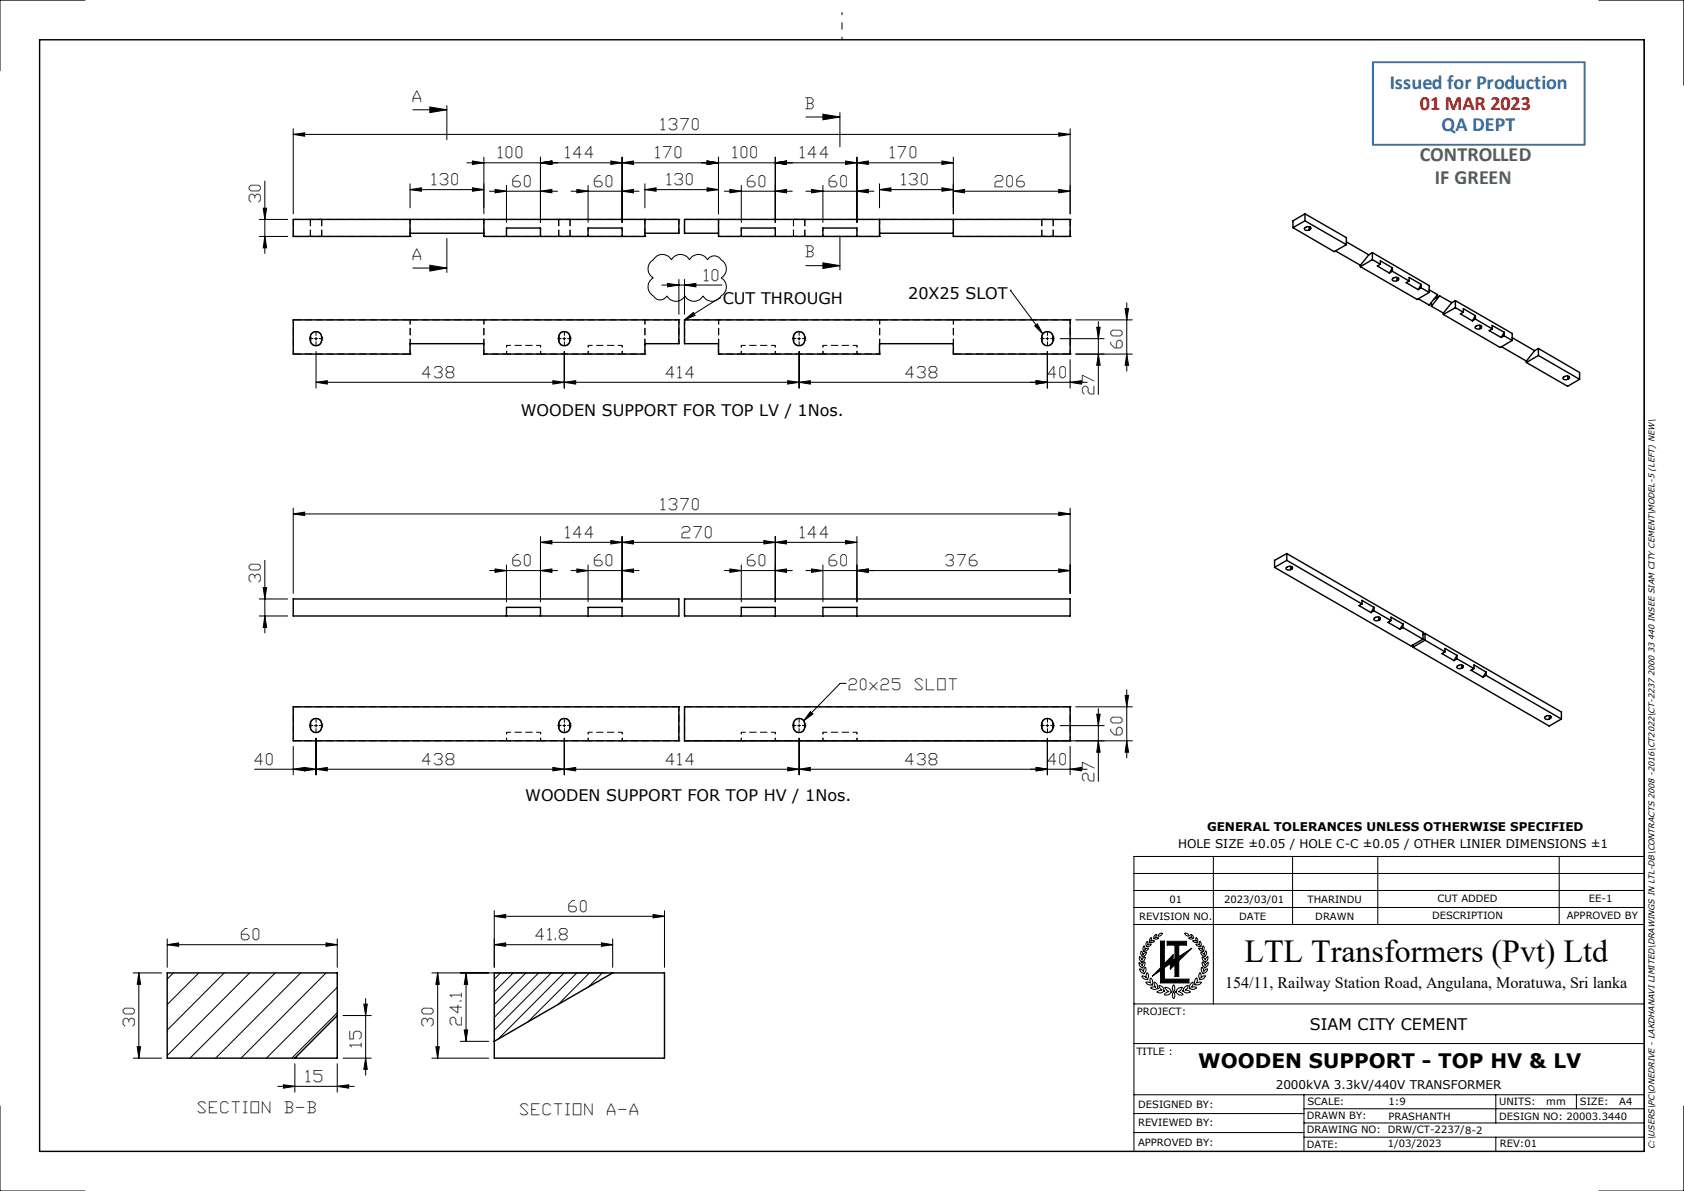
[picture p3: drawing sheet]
<svg xmlns="http://www.w3.org/2000/svg" width="297mm" height="210mm" viewBox="0 0 297 210" stroke-linecap="round" stroke-linejoin="round" font-family="sans-serif">
<g fill="none" stroke="#000" stroke-width=".18" stroke-dasharray="1.3 .6">
<path d="M51.7 38.7h.1M54.7 38.7h.1M56.7 38.7h.1M72.3 38.7h.1M85.3 38.7h.1M98.5 38.7h.1M100.5 38.7h.1M113.7 38.7h.1M119.7 38.7h.1M120.7 38.7h.1M126.7 38.7h.1M139.9 38.7h.1"/>
<path d="M141.9 38.7h.1M155.1 38.7h.1M168.1 38.7h.1M183.7 38.7h.1M185.7 38.7h.1M188.7 38.7h.1M51.7 56.4h.1M51.7 41.7h.1M54.7 59.4h.1M54.7 59.9h.1M54.7 41.7h.1M56.7 59.4h.1"/>
<path d="M56.7 59.9h.1M56.7 41.7h.1M72.3 56.4h.1M72.3 41.7h.1M85.3 56.4h.1M85.3 41.7h.1M89.3 41.7h.1M95.3 41.7h.1M98.5 41.7h.1M98.5 59.4h.1M98.5 59.9h.1M100.5 59.4h.1"/>
<path d="M100.5 59.9h.1M100.5 41.7h.1M103.7 41.7h.1M109.7 41.7h.1M113.7 56.4h.1M113.7 41.7h.1M119.7 56.4h.1M120.7 56.4h.1M126.7 56.4h.1M126.7 41.7h.1M130.7 41.7h.1M136.7 41.7h.1"/>
<path d="M139.9 59.4h.1M139.9 59.9h.1M139.9 41.7h.1M141.9 59.4h.1M141.9 59.9h.1M141.9 41.7h.1M145.1 41.7h.1M151.1 41.7h.1M155.1 56.4h.1M155.1 41.7h.1M168.1 56.4h.1M168.1 41.7h.1"/>
<path d="M183.7 59.4h.1M183.7 59.9h.1M183.7 41.7h.1M185.7 41.7h.1M185.7 59.4h.1M185.7 59.9h.1M188.7 41.7h.1M188.7 56.4h.1M51.7 62.4h.1M72.3 62.4h.1M85.3 62.4h.1M89.3 62.4h.1"/>
<path d="M95.3 62.4h.1M103.7 62.4h.1M109.7 62.4h.1M113.7 62.4h.1M126.7 62.4h.1M130.7 62.4h.1M136.7 62.4h.1M145.1 62.4h.1M151.1 62.4h.1M155.1 62.4h.1M168.1 62.4h.1M188.7 62.4h.1"/>
<path d="M51.7 124.6h.1M51.7 130.6h.1M54.7 127.7h.1M54.7 128.2h.1M56.7 127.7h.1M56.7 128.2h.1M89.3 130.6h.1M95.3 130.6h.1M98.5 127.7h.1M98.5 128.2h.1M100.5 127.7h.1M100.5 128.2h.1"/>
<path d="M103.7 130.6h.1M109.7 130.6h.1M119.7 124.6h.1M119.7 130.6h.1M120.7 124.6h.1M120.7 130.6h.1M130.7 130.6h.1M136.7 130.6h.1M139.9 127.7h.1M139.9 128.2h.1M141.9 127.7h.1M141.9 128.2h.1"/>
<path d="M145.1 130.6h.1M151.1 130.6h.1M183.7 127.7h.1M183.7 128.2h.1M185.7 127.7h.1M185.7 128.2h.1M188.7 124.6h.1M188.7 130.6h.1"/>
</g>
<g fill="none" stroke="#000" stroke-width=".18" stroke-dasharray="1.3 .6" stroke-dashoffset=".8" stroke-linecap="butt">
<path d="M89.3 40.2v1.5M95.3 40.2v1.5M103.7 40.2v1.5M109.7 40.2v1.5M130.7 40.2v1.5M136.7 40.2v1.5M145.1 40.2v1.5M151.1 40.2v1.5M89.3 62.4v-1.5M95.3 62.4v-1.5M103.7 62.4v-1.5M109.7 62.4v-1.5"/>
<path d="M130.7 62.4v-1.5M136.7 62.4v-1.5M145.1 62.4v-1.5M151.1 62.4v-1.5M89.3 130.6v-1.5M95.3 130.6v-1.5M103.7 130.6v-1.5M109.7 130.6v-1.5M130.7 130.6v-1.5M136.7 130.6v-1.5M145.1 130.6v-1.5M151.1 130.6v-1.5"/>
</g>
<path d="M51.7 38.7v3M188.7 38.7v3M54.7 41.7v-3M56.7 41.7v-3M98.5 41.7v-3M100.5 41.7v-3M139.9 41.7v-3M141.9 41.7v-3M183.7 41.7v-3M185.7 41.7v-3" fill="none" stroke="#000" stroke-width=".18" stroke-dasharray="1.3 .6" stroke-dashoffset=".1" stroke-linecap="butt"/>
<g fill="none" stroke="#000" stroke-width=".18" stroke-dasharray="1.3 .6" stroke-dashoffset=".6" stroke-linecap="butt">
<path d="M54.7 38.7h2M56.7 38.7h-2M98.5 38.7h2M100.5 38.7h-2M139.9 38.7h2M141.9 38.7h-2M183.7 38.7h2M185.7 38.7h-2M54.7 41.7h2M56.7 41.7h-2M98.5 41.7h2M100.5 41.7h-2"/>
<path d="M139.9 41.7h2M141.9 41.7h-2M183.7 41.7h2M185.7 41.7h-2"/>
</g>
<path d="M72.3 38.7v2.4M85.3 38.7v2.4M113.7 38.7v2.4M119.7 38.7v2.4M120.7 38.7v2.4M126.7 38.7v2.4M155.1 38.7v2.4M168.1 38.7v2.4M109.7 130.6h10M120.7 130.6h10" fill="none" stroke="#000" stroke-width=".18" stroke-dasharray="1.3 .6" stroke-dashoffset=".4" stroke-linecap="butt"/>
<g fill="none" stroke="#000" stroke-width=".18" stroke-dasharray="1.3 .6" stroke-linecap="butt">
<path d="M119.7 38.7h-68M188.7 38.7h-68M54.7 59.9a1 1 0 0 0 1 1 1 1 0 0 0 1-1M54.7 59.4v.5M56.7 59.9v-.5M56.7 59.4a1 1 0 0 0-1-1 1 1 0 0 0-1 1M72.3 41.7v-.6M85.3 41.7v-.6M98.5 59.9a1 1 0 0 0 1 1 1 1 0 0 0 1-1M98.5 59.4v.5M100.5 59.9v-.5M100.5 59.4a1 1 0 0 0-1-1 1 1 0 0 0-1 1"/>
<path d="M113.7 41.7v-.6M126.7 41.7v-.6M139.9 59.9v-.5M139.9 59.4a1 1 0 0 1 1-1 1 1 0 0 1 1 1M141.9 59.9a1 1 0 0 1-1 1 1 1 0 0 1-1-1M141.9 59.4v.5M155.1 41.7v-.6M168.1 41.7v-.6M183.7 59.9v-.5M183.7 59.4a1 1 0 0 1 1-1 1 1 0 0 1 1 1M185.7 59.9a1 1 0 0 1-1 1 1 1 0 0 1-1-1M185.7 59.4v.5"/>
<path d="M54.7 128.2a1 1 0 0 0 1 1 1 1 0 0 0 1-1M54.7 127.7v.5M56.7 128.2v-.5M56.7 127.7a1 1 0 0 0-1-1 1 1 0 0 0-1 1M98.5 128.2a1 1 0 0 0 1 1 1 1 0 0 0 1-1M98.5 127.7v.5M100.5 128.2v-.5M100.5 127.7a1 1 0 0 0-1-1 1 1 0 0 0-1 1M119.7 124.6h-68M139.9 128.2v-.5M139.9 127.7a1 1 0 0 1 1-1 1 1 0 0 1 1 1M141.9 128.2a1 1 0 0 1-1 1 1 1 0 0 1-1-1"/>
<path d="M141.9 127.7v.5M183.7 128.2v-.5M183.7 127.7a1 1 0 0 1 1-1 1 1 0 0 1 1 1M185.7 128.2a1 1 0 0 1-1 1 1 1 0 0 1-1-1M185.7 127.7v.5M188.7 124.6h-68"/>
</g>
<path d="M72.3 41.7h-20.6M72.3 56.4h-20.6M85.3 56.4h-13M168.1 56.4h-13M188.7 41.7h-20.6M188.7 56.4h-20.6M51.7 62.4h20.6M168.1 62.4h20.6M51.7 130.6h37.6M151.1 130.6h37.6" fill="none" stroke="#000" stroke-width=".18" stroke-dasharray="1.3 .6" stroke-dashoffset="-.1" stroke-linecap="butt"/>
<path d="M113.7 41.7h-28.4M113.7 56.4h-28.4M155.1 41.7h-28.4M155.1 56.4h-28.4" fill="none" stroke="#000" stroke-width=".18" stroke-dasharray="1.3 .6" stroke-dashoffset=".7" stroke-linecap="butt"/>
<g fill="none" stroke="#000" stroke-width=".25">
<path d="M7 7h283v196h-283zM72.3 38.7v3h-20.6v-3h68v2.4h-6M85.3 38.7v3h28.4v-3M126.7 38.7v3h28.4v-3M168.1 38.7v3h20.6v-3h-68v2.4h6M230.2 38.9l-2.2 1.2M230.2 38.9l7.3 4.2M230.2 37.7v1.2M230.2 37.7l7.3 4.2v1.2M230.2 37.7l-2.2 1.2v1.2M230.9 40v.6M51.7 56.4h68v4.2h-6v1.8h-28.4v-1.8h-13v1.8h-20.6z"/>
<path d="M54.9 58.9a1.07 1.07 0 0 1 1.4-.3 1.07 1.07 0 0 1 .4 1.4 1.01 1.01 0 0 1-1 1 1.01 1.01 0 0 1-1-1zM72.3 41.1h13M89.3 41.7v-1.5h6v1.5M99 58.6a1.08 1.08 0 0 1 1.2 .1 1.08 1.08 0 0 1 .3 1.3 .99 .99 0 0 1-1 1 .99 .99 0 0 1-1-1v-.7zM103.7 41.7v-1.5h6v1.5M120.7 56.4h68v6h-20.6v-1.8h-13v1.8h-28.4v-1.8h-6zM130.7 41.7v-1.5h6v1.5M140.1 58.9a1.07 1.07 0 0 1 1.4-.3 1.07 1.07 0 0 1 .4 1.4 1.01 1.01 0 0 1-1 1 1.01 1.01 0 0 1-1-1zM145.1 41.7v-1.5h6v1.5M155.1 41.1h13M184 58.8a1.08 1.08 0 0 1 1.3-.1 1.08 1.08 0 0 1 .4 1.3 1.01 1.01 0 0 1-1 1 1.01 1.01 0 0 1-1-1v-.7zM228 40.1l7.3 4.3 2.2-1.3"/>
<path d="M231.1 40.5a.3 .3 0 0 0 0-.5 .3 .3 0 0 0-.4 0l-.5 .1a.3 .3 0 0 0-.1 .5 .3 .3 0 0 0 .4 0h.4M231.1 40.5l-.2 .1M231.1 40v.5M235.5 44.2l4.4 2.6M237.5 42.6l3.9 2.3M239.9 47l10 5.8 2.2-1.2M239.9 46.8v.2M241.4 44.9l-1.5 1.9M242 45.8l1.5 .8M242 45.8l-2.1 1.2M242 44.5v1.3M242 44.5l10.1 5.9v1.2"/>
<path d="M242 44.5l-.6 .4M243.5 46.6l-.6 .3 2.1 1.2M243.5 46.6v-.6l2.1 1.2M245.6 47.8l-.6 .3M245.6 47.8l2.9 1.8M245.6 47.2v.6M245.6 47.2l-.6 .9M246.4 48.9v.6M246.6 49.4a.3 .3 0 0 0 0-.4 .3 .3 0 0 0-.4-.1l-.5 .2a.33 .33 0 0 0-.1 .4 .33 .33 0 0 0 .5 .1l.3-.1M246.6 49.4l-.2 .1M246.6 49v.4M248.5 49.6l-.5 .2 2.1 1.3"/>
<path d="M248.5 49.6v-.7l2.1 1.3M250.6 50.8l1.5 .8M250.6 50.8l-.5 .3M250.6 50.2v.6M250.6 50.2l-.5 .9M252.1 51.1l1.4 .9-1.4 1.8-1.9-1.1M252.4 53.4v.6M252.4 54l2.2 1.2M253.9 52.2l-1 .5M253.9 52.2l-1.5 1.8M253.9 52.2l2.1 1.2M254.6 55.4l10 5.9 2.1-1.3"/>
<path d="M254.6 55.2v.2M256 53.4l-1.4 1.8M256.7 54.2l-2.1 1.2M256.7 54.2l1.4 .9M256.7 53v1.2M256.7 53l10 5.8v1.2M256.7 53l-.7 .4M258.1 55.1l-.5 .2 2.1 1.3M258.1 55.1v-.7l2.1 1.3M260.2 56.3l-.5 .3M260.2 56.3l3 1.7M260.2 55.7v.6"/>
<path d="M260.2 55.7l-.5 .9M261 57.4v.6M261.2 57.8a.3 .3 0 0 0 .1-.4 .3 .3 0 0 0-.5 0l-.5 .1a.28 .28 0 0 0-.1 .4 .28 .28 0 0 0 .4 .1h.4M261.2 57.8l-.2 .2M261.2 57.4v.4M263.2 58l-.6 .3 2.2 1.2M263.2 58v-.6l2.1 1.2M265.3 59.2l-.5 .3M265.3 59.2l1.4 .8M265.3 58.6v.6M265.3 58.6l-.5 .9M266.7 59.5l4 2.3"/>
<path d="M264.8 61.1l4.4 2.6M269.2 63.9l7.3 4.2 2.1-1.2M269.2 63.7v.2M270.7 61.8l-1.5 1.9M271.3 62.7l7.3 4.2M271.3 62.7l-2.1 1.2M271.3 61.4v1.3M271.3 61.4l-.6 .4M271.3 61.4l7.3 4.3v1.2M276.5 66.3v.6M276.7 66.8a.29 .29 0 0 0 .1-.4 .29 .29 0 0 0-.4-.1l-.6 .2a.3 .3 0 0 0-.1 .4 .3 .3 0 0 0 .4 0h.4M276.7 66.8l-.2 .1"/>
<path d="M276.7 66.4v.4M226.9 98.8l-2.1 1.2M226.9 98.8l13.3 7.7M226.9 97.6v1.2M226.9 97.6l24.1 13.9v1.2M226.9 97.6l-2.1 1.2v1.2M227.6 99.9v.5M227.8 99.9v.4M51.7 105.6h68v3h-68zM89.3 108.6v-1.5h6v1.5M103.7 108.6v-1.5h6v1.5M120.7 105.6h68v3h-68z"/>
<path d="M130.7 108.6v-1.5h6v1.5M145.1 108.6v-1.5h6v1.5M224.8 100l24 13.9 2.2-1.2M227.8 100.3a.3 .3 0 0 0 .1-.4 .3 .3 0 0 0-.4-.1l-.6 .2a.3 .3 0 0 0 0 .5 .3 .3 0 0 0 .4 0l.3-.1M227.8 100.3l-.2 .1M240.2 106.5l-.5 .3 2.1 1.2M240.2 106.5v-.6l2.1 1.2M242.3 107.7l3 1.7M242.3 107.7l-.5 .3M242.3 107.1v.6M242.3 107.1l-.5 .9M243.1 108.8v.6"/>
<path d="M243.3 109.3a.3 .3 0 0 0 .1-.4 .3 .3 0 0 0-.4-.1l-.6 .2a.3 .3 0 0 0 0 .4 .3 .3 0 0 0 .4 .1l.3-.1M243.3 109.3l-.2 .1M243.3 108.9v.4M245.3 109.4l-.5 .3 2.1 1.2M245.3 109.4v-.6l2.1 1.2M247.4 110.7l3.6 2M247.4 110.7l-.5 .2M247.4 110v.7M247.4 110l-.5 .9M249.2 114.1l24 13.9 2.2-1.2M249.2 113.7v.4M251.3 112.9l3.5 2"/>
<path d="M251.3 111.7l24.1 13.8v1.3M251.3 112.9l-2.1 1.2M251.3 111.7v1.2M251.3 111.7l-.3 .2M254.8 114.9l-.5 .3 2.1 1.3M254.8 114.9v-.6l2.2 1.3M257 116.2l3 1.7M257 116.2l-.6 .3M257 115.6v.6M257 115.6l-.6 .9M257.8 117.3v.5M258 117.7a.3 .3 0 0 0 0-.4 .3 .3 0 0 0-.4-.1l-.5 .2a.3 .3 0 0 0-.1 .4 .3 .3 0 0 0 .4 .1l.4-.1"/>
<path d="M258 117.7l-.2 .1M258 117.3v.4M260 117.9l-.6 .3 2.1 1.2M260 117.9v-.6l2.1 1.2M262.1 119.1l13.3 7.7M262.1 119.1l-.6 .3M262.1 118.5v.6M262.1 118.5l-.6 .9M51.7 124.6h68v6h-68zM55 127a1.07 1.07 0 0 1 1.4-.1 1.07 1.07 0 0 1 .3 1.3 1.01 1.01 0 0 1-1 1 1.01 1.01 0 0 1-1-1l.1-.9zM98.8 127a.99 .99 0 0 1 1.1-.3 .99 .99 0 0 1 .6 1 1.07 1.07 0 0 1-.3 1.3 1.07 1.07 0 0 1-1.4-.1 1.71 1.71 0 0 1 0-1.9zM120.7 124.6h68v6h-68z"/>
<path d="M140.2 127a.99 .99 0 0 1 1.1-.3 .99 .99 0 0 1 .6 1 1.08 1.08 0 0 1-.3 1.2 1.08 1.08 0 0 1-1.4 0 1.55 1.55 0 0 1 0-1.9zM184 127a1.09 1.09 0 0 1 1.4-.1 1.09 1.09 0 0 1 .3 1.3 1.01 1.01 0 0 1-1 1 1.01 1.01 0 0 1-1-1v-.7zM273.3 126.2v.6M273.4 126.7a.3 .3 0 0 0 .1-.4 .3 .3 0 0 0-.4-.1l-.5 .2a.3 .3 0 0 0-.1 .4 .3 .3 0 0 0 .4 .1l.4-.1M273.4 126.7l-.1 .1M273.4 126.3v.4M29.5 171.5h30v15.1h-30zM59.5 179.1l-7.5 7.5M87.2 171.5h30v15.1h-30zM108.1 171.5l-20.9 12.1"/>
</g>
<g fill="none" stroke="#000" stroke-width=".18">
<path d="M15 0h-15v12.4M72.8 19.4h6M75.8 18.9l3 .5-3 .5zM78.8 18.6v6M148.1 19.9v6M282 0h15v15M290 7v196M45.7 38.7h5M46.4 36.7h.6l-.3 2zM46.7 31.9v12.8M51.7 23.7l2-.3v.6zM51.7 22.7v15"/>
<path d="M51.7 23.7h137M72.3 33.4l2-.3v.6zM72.3 32.4v4.2M72.3 33.4h13M82.3 28.7h85.8M83.3 33.1l2 .3-2 .3zM83.3 28.4l2 .3-2 .3zM85.3 27.7v10M86.3 33.7h12M87.3 33.4l2 .3-2 .3zM89.3 32.7v6.5M95.3 33.7l2-.3v.6z"/>
<path d="M95.3 28.7l2-.3v.6zM95.3 27.7v11.5M100.7 33.7h12M101.7 33.4l2 .3-2 .3zM103.7 32.7v6.5M107.7 28.4l2 .3-2 .3zM109.7 28.7l2-.3v.6zM109.7 33.7l2-.3v.6zM109.7 27.7v11.5M113.7 33.4l2-.3v.6zM113.7 33.4h13M113.7 32.4v4.2"/>
<path d="M124.7 33.1l2 .3-2 .3zM124.7 28.4l2 .3-2 .3zM126.7 27.7v10M127.7 33.7h12M128.7 33.4l2 .3-2 .3zM130.7 32.7v6.5M136.7 33.7l2-.3v.6zM136.7 28.7l2-.3v.6zM136.7 27.7v11.5M142.1 20.6h6M142.1 33.7h12M143.1 33.4l2 .3-2 .3z"/>
<path d="M145.1 20.1l3 .5-3 .5zM145.1 32.7v6.5M149.1 28.4l2 .3-2 .3zM151.1 33.7l2-.3v.6zM151.1 28.7l2-.3v.6zM151.1 27.7v11.5M155.1 33.4l2-.3v.6zM155.1 33.4h13M155.1 32.4v4.2M166.1 33.1l2 .3-2 .3zM166.1 28.4l2 .3-2 .3zM168.1 33.7l2-.3v.6z"/>
<path d="M168.1 27.7v10M168.1 33.7h20.6M186.7 33.4l2 .3-2 .3zM186.7 23.4l2 .3-2 .3zM188.7 22.7v15M45.7 41.7h5M46.7 41.7l.3 2h-.6zM55.5 59.7h.5M55.7 59.5v.5M72.8 47.3h6M75.8 46.8l3 .5-3 .5zM78.8 42v6"/>
<path d="M99.3 59.7h.5M99.5 59.5v.5M114.9 46l.2-.1a1.9 1.9 0 0 1 3.3-.1 1.8 1.8 0 0 1 3.2 0 1.8 1.8 0 0 1 3.2 0 1.44 1.44 0 0 1 2.5 .1 1.82 1.82 0 0 1-.1 3.1 1.83 1.83 0 0 1 0 3.2 1.8 1.8 0 0 1-3.2 0 1.83 1.83 0 0 1-3.2 0 1.8 1.8 0 0 1-3.2 0 1.44 1.44 0 0 1-2.5-.1 1.82 1.82 0 0 1 .1-3.1 1.84 1.84 0 0 1-.3-3zM116.7 50.3h10.6M117.7 50l2 .3-2 .3zM119.7 49.3v6.1M120.7 56.4l1.6-1.3 .3 .5zM120.7 50.3l2-.3v.6zM120.7 49.3v6.1M126.9 52.5h.1M126.9 52.5l-6.2 3.9M140.7 59.7h.5"/>
<path d="M140.9 59.5v.5M142.1 46.8h6M145.1 46.3l3 .5-3 .5zM148.1 41.6v6M178.2 51.2h.1M178.2 51.2l5.7 7.7M182.5 57.5l.5-.4 .9 1.8zM184.5 59.7h.5M184.7 59.5v.5M187 59.7h7.7M189.7 56.4h10M193.4 57.7h.6l-.3 2z"/>
<path d="M193.7 56.7v12.9M198.4 54.4h.6l-.3 2zM198.7 53.4v12M55.7 67.4l2-.3v.6zM55.7 62v6.4M97.5 67.1l2 .3-2 .3zM99.5 67.4l2-.3v.6zM99.5 62v6.4M138.9 67.1l2 .3-2 .3zM140.9 67.4l2-.3v.6zM140.9 62v6.4M182.7 67.1l2 .3-2 .3z"/>
<path d="M184.7 62v6.4M188.7 67.4l2-.3v.6zM188.7 63.4v5M189.7 62.4h10M191.7 67.4h-136M193.7 62.4l.3 2h-.6zM198.7 62.4l.3 2h-.6zM46.7 98.8v12.8M51.7 90.6l2-.3v.6zM51.7 89.6v15M51.7 90.6h137M89.3 99.6v6.5"/>
<path d="M95.3 95.6l2-.3v.6zM95.3 94.6v11.5M95.3 95.6h55.8M103.7 99.6v6.5M107.7 95.3l2 .3-2 .3zM109.7 95.6l2-.3v.6zM109.7 94.6v11.5M130.7 99.6v6.5M134.7 95.3l2 .3-2 .3zM136.7 95.6l2-.3v.6zM136.7 94.6v11.5M145.1 99.6v6.5"/>
<path d="M149.1 95.3l2 .3-2 .3zM151.1 94.6v11.5M186.7 90.3l2 .3-2 .3zM188.7 89.6v15M45.7 108.6h5M45.7 105.6h5M46.4 103.6h.6l-.3 2zM46.7 108.6l.3 2h-.6zM86.3 100.6h12M87.3 100.3l2 .3-2 .3zM95.3 100.6l2-.3v.6zM100.7 100.6h12"/>
<path d="M101.7 100.3l2 .3-2 .3zM109.7 100.6l2-.3v.6zM127.7 100.6h12M128.7 100.3l2 .3-2 .3zM136.7 100.6l2-.3v.6zM142.1 100.6h46.6M143.1 100.3l2 .3-2 .3zM151.1 100.6l2-.3v.6zM186.7 100.3l2 .3-2 .3zM51.7 135.6l2-.3v.6zM51.7 131.6v5M53.7 135.3l2 .3-2 .3z"/>
<path d="M55.5 127.9h.5M55.7 135.6l2-.3v.6zM55.7 130.2v6.4M55.7 127.7v.5M97.5 135.3l2 .3-2 .3zM99.3 127.9h.5M99.5 127.7v.5M99.5 135.6l2-.3v.6zM99.5 130.2v6.4M120.7 130.6h79M138.9 135.3l2 .3-2 .3zM140.7 127.9h.5"/>
<path d="M140.9 127.7v.5M140.9 135.6l2-.3v.6zM140.9 130.2v6.4M142.9 125.5l.5 .4-1.7 1.2zM149.2 120.5h-1l-6.5 6.6M182.7 135.3l2 .3-2 .3zM184.5 127.9h.5M184.7 130.2v6.4M184.7 127.7v.5M187 127.9h7.7M188.7 135.6l2-.3v.6zM188.7 131.6v5"/>
<path d="M189.7 124.6h10M191.7 135.6h-146.8M193.4 125.9h.6l-.3 2zM193.7 124.9v12.9M193.7 130.6l.3 2h-.6zM198.4 122.6h.6l-.3 2zM198.7 130.6l.3 2h-.6zM198.7 121.6v12M200 157h90M200 154h90M214 151v26M228 151v12"/>
<path d="M243 151v12M275 151v12M290 151h-90v52M23.5 171.5h5M24.5 171.5l.3 2.1h-.6zM24.5 171.5v15.1M29.5 166.6l2-.3v.6zM29.5 166.6h30M29.5 165.6v5M30.6 171.5l-1.1 1.1M35.1 171.5l-5.6 5.6M39.5 171.5l-10 10.1"/>
<path d="M44 171.5l-14.5 14.6M48.5 171.5l-15 15.1M53 171.5l-15 15.1M57.5 171.5l-15 15.1M57.5 166.3l2 .3-2 .3zM59.5 174.1l-12.5 12.5M59.5 178.6l-8 8M59.5 165.6v5M60.5 179.1h5M64.2 177.1h.6l-.3 2zM64.5 176.1v13.5M76.2 171.5h30.9"/>
<path d="M77.2 171.5l.3 2.1h-.6zM77.2 171.5v15.1M82.2 171.5l.3 2.1h-.6zM82.2 171.5v12.1M87.2 166.6l2-.3v.6zM87.2 161.6l2-.4v.6zM87.2 160.6v10M87.2 166.6h20.9M87.2 161.6h30M88.3 171.5l-1.1 1.1M90.5 171.5l-3.3 3.4M92.7 171.5l-5.5 5.6"/>
<path d="M95 171.5l-7.8 7.9M97.2 171.5l-10 10.1M99.5 171.5l-11.7 11.8M101.7 171.5l-8.6 8.7M104 171.5l-5.6 5.7M106.1 166.3l2 .3-2 .3zM106.2 171.5l-2.5 2.6M108.1 165.6v5M115.2 161.2l2 .4-2 .2zM117.2 160.6v10M200 177h90M200 163h90"/>
<path d="M200 160h90M200.9 169.7l.3 .2 .2 .4 .2-.5 .3-.2a.74 .74 0 0 1-.4 .9v.1a.82 .82 0 0 1-.6-.9zM201 168.7l.4 .6 .2-.4 .4-.2a.65 .65 0 0 1-.6 .8l.1 .1a.77 .77 0 0 1-.5-.9zM201 170.8l.4 .2 .3 .3v-.1a.51 .51 0 0 1 .4-.6v.1a.92 .92 0 0 1-.3 1l-.1-.1a.73 .73 0 0 1-.7-.8zM201.3 167.7l.3 .7 .2-.3 .4-.2a.91 .91 0 0 1-.8 .8l-.2-.5zM201.4 172.1h.4l.4 .3v-.8a.45 .45 0 0 1 .4 .6l-.2 .4v.1a.89 .89 0 0 1-1-.6zM201.8 166.7l.1 .3v.5l.7-.3a.79 .79 0 0 1-.9 .5 .82 .82 0 0 1 .1-1zM202.1 173.2h.4l.5 .1-.1-.1a.58 .58 0 0 1 .1-.7 1.07 1.07 0 0 1 .2 1.2l-.1-.1a.78 .78 0 0 1-1-.4zM202.3 166l.2 .2-.1 .4 .6-.1a.67 .67 0 0 1-.8 .4 .81 .81 0 0 1 .1-.9zM202.8 166.1v.1a.65 .65 0 0 1 .3-.9l-.1 .7 .6-.1a.45 .45 0 0 1-.8 .2M203.6 173.1a.88 .88 0 0 1 .5 1.1h.2a.93 .93 0 0 1-1.4 0l.4-.2 .6 .1a1.01 1.01 0 0 1-.3-1zM203.7 164.9l.2-.2-.2 .6 .7 .1a.57 .57 0 0 1-.9 0v-.3z"/>
<path d="M204.3 164.8l.3-.2h.4a.68 .68 0 0 1-.8 .4zM204.4 173.7a.84 .84 0 0 1 .8 1h.2a.99 .99 0 0 1-1.4 .2l.5-.2 .5-.1a.95 .95 0 0 1-.6-.9zM204.7 165.9h.7v4l1.5-1.6v1l.3-.2v-2.5h-1.4v-.6h3.5v.6h-1.4v2.1l2.3-1.5-2.3 2.2v2.8h-.7v-2.1l-.8 .8v-1l-1 .7v2h4.3v.7h-5v-2.2l-1.5 1 1.5-1.5zM205.4 174.1a.96 .96 0 0 1 1.1 .7h.2a1.08 1.08 0 0 1-1.4 .6l.6-.5h.3l-.5-.4zM207 173.6a1 1 0 0 1 0 1.3 .99 .99 0 0 1 0-1.3zM207 174.9a1 1 0 0 1 0 1.2 .99 .99 0 0 1 0-1.2zM207.6 174.4l.9-.3a1.11 1.11 0 0 1-.7 .8l.5 .1 .4 .4a1.08 1.08 0 0 1-1.4-.6h.2zM208.9 164.6a.63 .63 0 0 1 .8 .5l-.5-.1zM209.1 173.9l.5-.2a.95 .95 0 0 1-.6 .9l.7 .1 .3 .2a.87 .87 0 0 1-1.3-.1h-.1v-.1l.1-.1 .1-.3zM210 164.7a.6 .6 0 0 1 .4 .8v-.1a.54 .54 0 0 1-.8 0l.4-.1h.3zM210 173.5l.3-.3a.61 .61 0 0 1-.2 .9l.6-.1 .4 .2a1.03 1.03 0 0 1-1.4 0h.2l-.1-.3zM210.9 172.6l.2-.2 .1 .5-.2 .4 .5-.1h.4a.94 .94 0 0 1-1.2 .4v-.5z"/>
<path d="M210.9 166.5h.4l.3 .1v-.7a.71 .71 0 0 1 .1 1v-.1a.62 .62 0 0 1-.8-.3zM211.1 166.1l.1 .1a.56 .56 0 0 0-.3-.8l.1 .5h-.7a.62 .62 0 0 0 .8 .2M211.4 167.2h.4l.3 .3 .1-.8a.74 .74 0 0 1 0 1.1l-.1-.1a.64 .64 0 0 1-.7-.5zM211.6 171.5h.1l.1 .4v.5l.4-.3 .4-.1a.89 .89 0 0 1-1.1 .7l.1-.1-.1-.1-.1-.5zM211.8 167.9l.3 .1 .3 .3 .3-.7a.82 .82 0 0 1-.3 1.1v-.1a.63 .63 0 0 1-.6-.7zM211.9 170.5l.3 .4 .1 .4 .3-.3 .4-.2a.81 .81 0 0 1-.9 .8 1.03 1.03 0 0 1-.2-1.1zM212 168.7l.4 .3 .1 .3 .5-.6a.77 .77 0 0 1-.5 .9v-.1a.67 .67 0 0 1-.5-.8zM212.1 169.6l.3 .4 .1 .3 .6-.6a.82 .82 0 0 1-.7 .9v-.1a.69 .69 0 0 1-.3-.9zM0 195v15h15M23.5 186.6h5M24.2 184.6h.6l-.3 2zM49 191.5h13.5"/>
<path d="M50 191.3l2 .2-2 .4zM52 187.6v5M59.5 191.5l2-.2v.6zM59.5 187.6v5M60.5 186.6h5M64.5 186.6l.3 2h-.6zM76.2 186.6h10M76.9 184.6h.6l-.3 2zM81.2 183.6h5M81.9 181.6h.6l-.3 2zM200 196.3h30M200 199.7h30"/>
<path d="M200 193h90M200 184h90M230 198h60M230 193v10M230 195.5h60M263.8 193v5M278 193v2.5M297 195v15h-15M230 200.5h60M263.8 200.5v2.5"/>
</g>
<g fill="none" stroke="#000" stroke-width=".18" stroke-dasharray="1.3 .6" stroke-dashoffset=".5" stroke-linecap="butt">
<path d="M51.7 56.4v6M72.3 56.4v6M85.3 56.4v6M113.7 56.4v6M119.7 56.4h-6M120.7 56.4v4.2M126.7 56.4h-6M126.7 56.4v6M155.1 56.4v6M168.1 56.4v6M72.3 60.6v-4.2M85.3 60.6v-4.2"/>
<path d="M85.3 62.4h4M89.3 62.4h6M89.3 60.9h6M109.7 62.4h-6M109.7 60.9h-6M109.7 62.4h4M113.7 60.6v-4.2M119.7 60.6v-4.2M126.7 60.6v-4.2M126.7 62.4h4M130.7 62.4h6M130.7 60.9h6"/>
<path d="M151.1 62.4h-6M151.1 60.9h-6M151.1 62.4h4M155.1 60.6v-4.2M168.1 60.6v-4.2M188.7 62.4v-6M51.7 124.6v6M89.3 130.6h6M89.3 129.1h6M109.7 130.6h-6M109.7 129.1h-6M119.7 124.6v6"/>
<path d="M120.7 130.6v-6M130.7 130.6h6M130.7 129.1h6M151.1 130.6h-6M151.1 129.1h-6M188.7 130.6v-6"/>
</g>
<path d="M95.3 62.4h8.4M136.7 62.4h8.4M95.3 130.6h8.4M136.7 130.6h8.4" fill="none" stroke="#000" stroke-width=".18" stroke-dasharray="1.3 .6" stroke-dashoffset=".2" stroke-linecap="butt"/>
<path d="M148.5 7v-4.8" fill="none" stroke="#000" stroke-width=".18" stroke-dasharray="15.2 1.3 1.3 1.3" stroke-dashoffset="14.7" stroke-linecap="butt"/>
<path d="M204.7 165.9h.7v4l1.5-1.6v1l.3-.2v-2.5h-1.4v-.6h3.5v.6h-1.4v2.1l2.3-1.5-2.3 2.2v2.8h-.7v-2.1l-.8 .8v-1l-1 .7v2h4.3v.7h-5v-2.2l-1.5 1 1.5-1.5z" fill-rule="evenodd" fill="#000"/>
<g fill="none" stroke="#000" stroke-width=".18" stroke-dasharray="15.2 1.3 1.3 1.3" stroke-linecap="butt">
<path d="M55.2 59.7h-.7M55.7 59.2v-.8M56.2 59.7h.8M99 59.7h-.7M99.5 59.2v-.8M100 59.7h.8M140.4 59.7h-.7M140.9 59.2v-.8M141.4 59.7h.8M184.2 59.7h-.7M184.7 59.2v-.8M185.2 59.7h.8"/>
<path d="M55.7 60.2v.7M99.5 60.2v.7M140.9 60.2v.7M184.7 60.2v.7M55.2 127.9h-.7M55.7 128.4v.8M55.7 127.4v-.7M56.2 127.9h.8M99 127.9h-.7M99.5 128.4v.8M99.5 127.4v-.7M100 127.9h.8"/>
<path d="M140.4 127.9h-.7M140.9 127.4v-.7M140.9 128.4v.8M141.4 127.9h.8M184.2 127.9h-.7M184.7 127.4v-.7M184.7 128.4v.8M185.2 127.9h.8"/>
</g>
<g fill="#000">
<path d="M142.9 125.5l.5 .4-1.7 1.2z"/>
<path d="M75.8 18.9l3 .5-3 .5zM75.8 46.8l3 .5-3 .5z"/>
<path d="M46.4 36.7h.6l-.3 2zM46.7 41.7l.3 2h-.6zM193.4 125.9h.6l-.3 2zM193.7 130.6l.3 2h-.6z"/>
<path d="M51.7 23.7l2-.3v.6zM186.7 23.4l2 .3-2 .3zM51.7 90.6l2-.3v.6zM186.7 90.3l2 .3-2 .3zM151.1 100.6l2-.3v.6zM186.7 100.3l2 .3-2 .3z"/>
<path d="M83.3 33.1l2 .3-2 .3zM72.3 33.4l2-.3v.6zM124.7 33.1l2 .3-2 .3zM113.7 33.4l2-.3v.6zM166.1 33.1l2 .3-2 .3zM155.1 33.4l2-.3v.6z"/>
<path d="M87.3 33.4l2 .3-2 .3zM95.3 33.7l2-.3v.6zM128.7 33.4l2 .3-2 .3zM136.7 33.7l2-.3v.6zM87.3 100.3l2 .3-2 .3zM95.3 100.6l2-.3v.6zM128.7 100.3l2 .3-2 .3zM136.7 100.6l2-.3v.6z"/>
<path d="M109.7 33.7l2-.3v.6zM101.7 33.4l2 .3-2 .3zM151.1 33.7l2-.3v.6zM143.1 33.4l2 .3-2 .3zM109.7 100.6l2-.3v.6zM101.7 100.3l2 .3-2 .3zM151.1 100.6l2-.3v.6zM143.1 100.3l2 .3-2 .3z"/>
<path d="M145.1 20.1l3 .5-3 .5zM145.1 46.3l3 .5-3 .5z"/>
<path d="M166.1 28.4l2 .3-2 .3zM151.1 28.7l2-.3v.6zM149.1 28.4l2 .3-2 .3zM136.7 28.7l2-.3v.6zM136.7 28.7l2-.3v.6zM124.7 28.4l2 .3-2 .3zM124.7 28.4l2 .3-2 .3zM109.7 28.7l2-.3v.6zM107.7 28.4l2 .3-2 .3zM95.3 28.7l2-.3v.6zM95.3 28.7l2-.3v.6zM83.3 28.4l2 .3-2 .3zM120.7 50.3l2-.3v.6zM117.7 50l2 .3-2 .3z"/>
<path d="M168.1 33.7l2-.3v.6zM186.7 33.4l2 .3-2 .3zM55.7 67.4l2-.3v.6zM97.5 67.1l2 .3-2 .3zM99.5 67.4l2-.3v.6zM138.9 67.1l2 .3-2 .3zM140.9 67.4l2-.3v.6zM182.7 67.1l2 .3-2 .3zM95.3 95.6l2-.3v.6zM107.7 95.3l2 .3-2 .3zM109.7 95.6l2-.3v.6zM134.7 95.3l2 .3-2 .3zM136.7 95.6l2-.3v.6zM149.1 95.3l2 .3-2 .3zM51.7 135.6l2-.3v.6zM53.7 135.3l2 .3-2 .3zM55.7 135.6l2-.3v.6zM97.5 135.3l2 .3-2 .3zM99.5 135.6l2-.3v.6zM138.9 135.3l2 .3-2 .3zM140.9 135.6l2-.3v.6zM182.7 135.3l2 .3-2 .3z"/>
<path d="M182.5 57.5l.5-.4 .9 1.8zM120.7 56.4l1.6-1.3 .3 .5z"/>
<path d="M182.7 67.1l2 .3-2 .3zM188.7 67.4l2-.3v.6zM182.7 135.3l2 .3-2 .3zM188.7 135.6l2-.3v.6z"/>
<path d="M193.7 62.4l.3 2h-.6zM193.4 57.7h.6l-.3 2z"/>
<path d="M198.7 62.4l.3 2h-.6zM198.4 54.4h.6l-.3 2zM198.7 130.6l.3 2h-.6zM198.4 122.6h.6l-.3 2z"/>
<path d="M46.7 108.6l.3 2h-.6zM46.4 103.6h.6l-.3 2z"/>
<path d="M57.5 166.3l2 .3-2 .3zM29.5 166.6l2-.3v.6z"/>
<path d="M87.2 166.6l2-.3v.6zM106.1 166.3l2 .3-2 .3z"/>
<path d="M87.2 161.6l2-.4v.6zM115.2 161.2l2 .4-2 .2z"/>
<path d="M50 191.3l2 .2-2 .4zM59.5 191.5l2-.2v.6z"/>
<path d="M64.5 186.6l.3 2h-.6zM64.2 177.1h.6l-.3 2z"/>
<path d="M76.9 184.6h.6l-.3 2zM77.2 171.5l.3 2.1h-.6zM81.9 181.6h.6l-.3 2zM82.2 171.5l.3 2.1h-.6zM24.2 184.6h.6l-.3 2zM24.5 171.5l.3 2.1h-.6z"/>
</g>
<path d="M242.1 11h37.4v14.5h-37.4z" fill="none" stroke="#2e75b6" stroke-width=".34"/>
<text font-size="5.6" x="219.5" y="169.6">LTL Transformers (Pvt) Ltd</text>
<g font-size="3.6" fill="#2e74b5">
<text x="245.1" y="15.7">Issued for Production</text>
<text x="254.2" y="23.2">QA DEPT</text>
</g>
<text font-size="3.6" fill="#f00" x="250.4" y="19.3">01 MAR 2023</text>
<g font-size="3.6" fill="#538135">
<text x="250.4" y="28.3">CONTROLLED</text>
<text x="253.1" y="32.4">IF GREEN</text>
</g>
<text font-size="3.5" x="211.3" y="188.4">WOODEN SUPPORT - TOP HV &amp; LV</text>
<g font-size="2.8">
<text x="116.6" y="22.9">1370</text>
<text x="87.9" y="27.9">100</text>
<text x="99.8" y="27.9">144</text>
<text x="115.6" y="27.9">170</text>
<text x="129.3" y="27.9">100</text>
<text x="141.2" y="27.9">144</text>
<text x="157" y="27.9">170</text>
<text x="46" y="35.7" transform="rotate(-90 46 35.7)">30</text>
<text x="76.2" y="32.7">130</text>
<text x="90.4" y="32.9">60</text>
<text x="104.8" y="32.9">60</text>
<text x="117.6" y="32.7">130</text>
<text x="131.8" y="32.9">60</text>
<text x="146.2" y="32.9">60</text>
<text x="159" y="32.7">130</text>
<text x="175.5" y="32.9">206</text>
<text x="124.2" y="49.5">10</text>
<text x="127.5" y="53.6">CUT THROUGH</text>
<text x="160.2" y="52.7">20X25 SLOT</text>
<text x="198" y="61.3" transform="rotate(-90 198 61.3)">60</text>
<text x="74.5" y="66.6">438</text>
<text x="117.5" y="66.6">414</text>
<text x="159.7" y="66.6">438</text>
<text x="184.8" y="66.6">40</text>
<text x="193" y="69.5" transform="rotate(-90 193 69.5)">27</text>
<text x="91.8" y="73.4">WOODEN SUPPORT FOR TOP LV / 1Nos.</text>
<text x="116.6" y="89.8">1370</text>
<text x="99.8" y="94.8">144</text>
<text x="120.3" y="94.8">270</text>
<text x="141.2" y="94.8">144</text>
<text x="90.4" y="99.8">60</text>
<text x="104.8" y="99.8">60</text>
<text x="131.8" y="99.8">60</text>
<text x="146.2" y="99.8">60</text>
<text x="166.8" y="99.8">376</text>
<text x="46" y="102.6" transform="rotate(-90 46 102.6)">30</text>
<text x="198" y="129.5" transform="rotate(-90 198 129.5)">60</text>
<text x="44.9" y="134.9">40</text>
<text x="74.5" y="134.9">438</text>
<text x="117.5" y="134.9">414</text>
<text x="159.7" y="134.9">438</text>
<text x="184.8" y="134.9">40</text>
<text x="193" y="137.8" transform="rotate(-90 193 137.8)">27</text>
<text x="92.6" y="141.3">WOODEN SUPPORT FOR TOP HV / 1Nos.</text>
<text x="100.3" y="160.8">60</text>
<text x="42.6" y="165.8">60</text>
<text x="94.5" y="165.8">41.8</text>
<text x="216.1" y="174.1">154/11, Railway Station Road, Angulana, Moratuwa, Sri lanka</text>
<text x="23.8" y="180.9" transform="rotate(-90 23.8 180.9)">30</text>
<text x="63.8" y="184.5" transform="rotate(-90 63.8 184.5)">15</text>
<text x="76.4" y="180.9" transform="rotate(-90 76.4 180.9)">30</text>
<text x="81.4" y="180.7" transform="rotate(-90 81.4 180.7)">24.1</text>
<text x="231" y="181.6">SIAM CITY CEMENT</text>
<text x="54" y="190.8">15</text>
</g>
<g font-size="2.7">
<text x="72.8" y="17.9">A</text>
<text x="142.1" y="19.2">B</text>
<text x="72.8" y="45.8">A</text>
<text x="142.1" y="45.4">B</text>
<text x="149.8" y="121.6">20x25</text>
<text x="161.4" y="121.6">SLOT</text>
<text x="35" y="196.3">SECTION</text>
<text x="50.3" y="196.3">B-B</text>
<text x="91.8" y="196.7">SECTION</text>
<text x="107.1" y="196.7">A-A</text>
</g>
<g font-size="2.1">
<text x="207.8" y="149.6">HOLE SIZE ±0.05 / HOLE C-C ±0.05 / OTHER LINIER DIMENSIONS ±1</text>
<text x="212.9" y="146.4">GENERAL TOLERANCES UNLESS OTHERWISE SPECIFIED</text>
<text x="225" y="191.9">2000kVA 3.3kV/440V TRANSFORMER</text>
</g>
<g font-size="1.8">
<text x="206.3" y="159.1">01</text>
<text x="215.9" y="159.1">2023/03/01</text>
<text x="230.6" y="159.1">THARINDU</text>
<text x="253.5" y="159.1">CUT ADDED</text>
<text x="280.2" y="159.1">EE-1</text>
<text x="200.9" y="162.1">REVISION NO.</text>
<text x="218.6" y="162.1">DATE</text>
<text x="232" y="162.1">DRAWN</text>
<text x="252.6" y="162.1">DESCRIPTION</text>
<text x="276.3" y="162.1">APPROVED BY</text>
<text x="200.5" y="179">PROJECT:</text>
<text x="200.4" y="186">TITLE :</text>
<text x="200.7" y="195.4">DESIGNED BY:</text>
<text x="230.5" y="197.4">DRAWN BY:</text>
<text x="230.6" y="194.9">SCALE:</text>
<text x="244.9" y="197.5">PRASHANTH</text>
<text x="244.9" y="194.9">1:9</text>
<text x="264.4" y="197.4">DESIGN NO: 20003.3440</text>
<text x="264.4" y="194.9">UNITS:</text>
<text x="272.7" y="194.9">mm</text>
<text x="278.6" y="194.9">SIZE:</text>
<text x="285.6" y="194.9">A4</text>
<text x="200.7" y="202">APPROVED BY:</text>
<text x="200.7" y="198.6">REVIEWED BY:</text>
<text x="230.5" y="199.9">DRAWING NO: DRW/CT-2237/8-2</text>
<text x="230.5" y="202.4">DATE:</text>
<text x="244.8" y="202.3">1/03/2023</text>
<text x="264.5" y="202.3">REV:01</text>
</g>
<text font-size="1.5" x="291.8" y="202.7" transform="rotate(-90 291.8 202.7)">C:\USERS\PC\ONEDRIVE - LAKDHANAVI LIMITED\DRAWINGS IN LTL-DB\CONTRACTS 2008 -2016\CT2022\CT-2237 2000 33 440 INSEE SIAM CITY CEMENT\MODEL-5 (LEFT) NEW\</text>
</svg>
